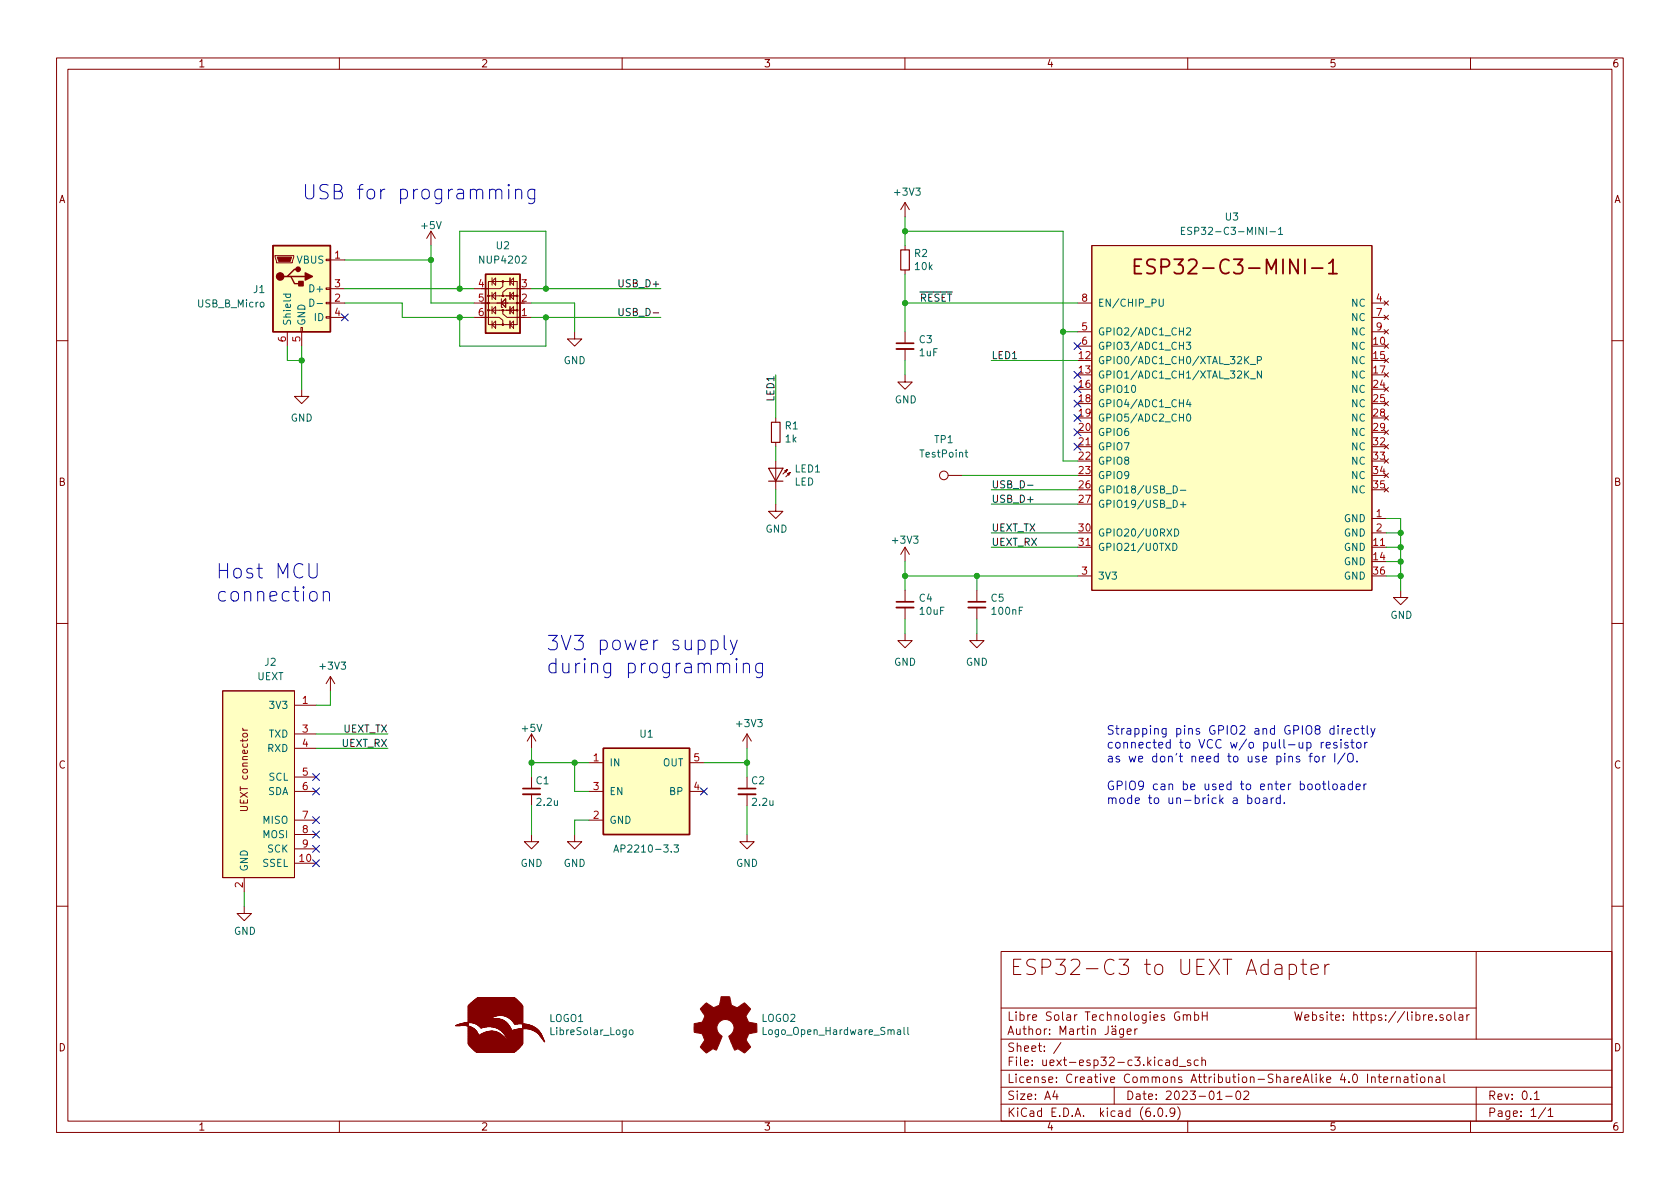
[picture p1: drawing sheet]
<svg xmlns="http://www.w3.org/2000/svg" width="297mm" height="210mm" viewBox="0 0 297 210" stroke-linecap="round" stroke-linejoin="round" font-family="sans-serif">
<g fill="none" stroke="#840000" stroke-width=".18">
<path d="M10 10.2h277v190.1h-277zM12 12.2h273v186.1h-273zM60 10.2v2M110 10.2v2M160 10.2v2M210 10.2v2M260 10.2v2M160 35.8v2.5M160 35.8l-.7 1.3M160 35.8l.8 1.3M48.6 45.2h3.3v.3l-.2 1h-2.8zM50.8 58.7v2.5"/>
<path d="M53.2 57.9h.3v.8h-.3zM53.3 58.7v2.5M57.7 56h.7v.3h-.7zM57.7 53.5h.7v.2h-.7zM57.7 50.9h.7v.3h-.7zM57.7 45.8h.7v.3h-.7zM58.4 46h2.6M58.4 53.6h2.6M58.4 51h2.6M58.4 56.1h2.6M76.2 40.9l-.8 1.3M76.2 40.9v2.5"/>
<path d="M76.2 40.9l.8 1.3M83.8 53.6h10.2M83.8 51h2.6M83.8 56.1h2.6M85.1 56.1h3.2l.6 .5v.9M86.4 49.8h5v7.6h-5zM86.4 54.9h5M86.4 52.3h5M87 57.4l.6-.6v1.2zM87 49.8l.6-.7v1.3zM87 49.1v1.3M87 51.7v1.3"/>
<path d="M87 54.2v1.3M87 56.8v1.2M87.6 54.2v1.3l-.6-.6zM87.6 51.7v1.3l-.6-.7zM88.6 52.8v1.6h.3M88.6 53.6l.8-.8v1.6zM88.9 54.9v.6l.8 .6h3M88.9 49.8v.9l-.5 .3h-3.3M90.2 57.4l.6-.6v1.2zM90.2 54.9l.6-.7v1.3zM90.2 49.8l.6-.7v1.3zM90.2 49.1v1.3"/>
<path d="M90.2 51.7v1.3M90.2 54.2v1.3M90.2 56.8v1.2M90.8 51.7v1.3l-.6-.7zM91.4 51h2.6M91.4 56.1h2.6M92.7 51h-3l-.8 .7v.7M101.6 58.7v1.2h-1.3l1.3 1.3 1.3-1.3h-1.3M160 43.4v.8M160 47.7v.8M160 58.7v1.9M190.5 53.6h2.5"/>
<path d="M190.5 58.7h2.5M193 43.4h49.6v61h-49.6zM242.6 53.6h2.5M242.6 56.1h2.5M242.6 58.7h2.5M244.7 53.2l.8 .8M244.7 55.7l.8 .8M244.7 58.3l.8 .7M245.5 53.2l-.8 .8M245.5 55.7l-.8 .8M245.5 58.3l-.8 .7M10 60.2h2"/>
<path d="M53.3 68.8v1.3h-1.2l1.2 1.3 1.3-1.3h-1.3M137.2 73.9v.8M137.2 78.2v.8M160 66.3v1.3h1.3l-1.3 1.2-1.3-1.2h1.3M160 61.7v2M190.5 79h2.5M190.5 61.2h2.5M244.7 60.8l.8 .8M244.7 63.4l.8 .7M244.7 65.9l.8 .8M244.7 68.4l.8 .8M244.7 71l.8 .7"/>
<path d="M244.7 73.5l.8 .8M244.7 76.1l.8 .7M244.7 78.6l.8 .8M245.5 60.8l-.8 .8M245.5 63.4l-.8 .7M245.5 65.9l-.8 .8M245.5 68.4l-.8 .8M245.5 71l-.8 .7M245.5 73.5l-.8 .8M245.5 76.1l-.8 .7M245.5 78.6l-.8 .8M285 60.2h2"/>
<path d="M137.2 89.1v1.3h1.2l-1.2 1.3-1.3-1.3h1.3M137.2 81.5v5.1M138.9 83.6l.3-.5-.5 .2 .5-.2-.8 .7M139.4 84.1l.3-.5-.5 .2 .5-.2-.8 .7M160 96.8v2.5M160 96.8l-.7 1.2M160 96.8l.8 1.2M167.6 84.1h2.6M190.5 96.8h2.5M242.6 91.7h2.5M242.6 96.8h2.5M242.6 94.2h2.5"/>
<path d="M244.7 81.1l.8 .8M244.7 83.7l.8 .7M244.7 86.2l.8 .8M245.5 81.1l-.8 .8M245.5 83.7l-.8 .7M245.5 86.2l-.8 .8M10 110.2h2M58.4 119.6l-.7 1.3M58.4 119.6v2.6M58.4 119.6l.8 1.3M160 112v1.3h1.3l-1.3 1.2-1.3-1.2h1.3M160 104.4v1.9"/>
<path d="M160 107.4v2.1M172.7 112v1.3h1.3l-1.3 1.2-1.3-1.2h1.3M172.7 104.4v1.9M172.7 107.4v2.1M190.5 101.8h2.5M247.6 104.4v1.3h1.3l-1.3 1.2-1.2-1.2h1.2M285 110.2h2M39.4 122.2h12.7v33h-12.7zM42.9 128.8l.2 .3M42.9 129.1h.9M52.1 132.3h3.8M52.1 124.7h3.8"/>
<path d="M52.1 129.8h3.8M52.1 137.4h3.8M52.1 139.9h3.8M94 129.8l-.8 1.3M94 129.8v2.5M94 137.4v1.9M94 129.8l.7 1.3M104.1 139.9h2.6M104.1 134.9h2.6M121.9 139.9h2.6M121.9 134.9h2.6M132.1 129.8l-.8 1.3"/>
<path d="M132.1 129.8v2.5M132.1 137.4v1.9M132.1 129.8l.7 1.3M43.2 155.2v2.5M52.1 152.6h3.8M52.1 145h3.8M52.1 147.6h3.8M52.1 150.1h3.8M94 147.6v1.2h1.2l-1.2 1.3-1.3-1.3h1.3M94 140.5v2M101.6 147.6v1.2h1.3l-1.3 1.3-1.3-1.3h1.3M104.1 145h2.6"/>
<path d="M132.1 147.6v1.2h1.2l-1.2 1.3-1.3-1.3h1.3M132.1 140.5v2M10 160.2h2M43.2 160.3v1.2h1.2l-1.2 1.3-1.3-1.3h1.3M177 168.3h108v30h-108zM177 178.3h84M208.5 179a.74 .74 0 0 0-.9 .5 .74 .74 0 0 0 .5 .9l.5-.1v-.5h-.3M209.2 179.6l.2-.2 .4 .1 .1 .9M209.2 179.4v1M209.9 179.6l.2-.2 .3 .1 .1 .9M211.2 179.5l.4-.1 .3 .3v.4l-.1 .3h-.6M211.2 178.9v1.5"/>
<path d="M212.6 178.9v1.5M212.6 179.6h.8M213.4 178.9v1.5M227.9 170.7l.8-.2 .4 .3 .1 .2v.8l-.2 .4-.3 .1-.8-.1M227.9 170.5v2.7M228.9 178.9l.4 1.5 .3-1 .3 1 .3-1.5M230 170.5h1M230.4 169.6v2.3l.1 .3 .5 .1M230.7 179.9l.7-.1v-.3l-.5-.1-.2 .2 .1 .8h.6M231.8 171.4l1.3-.2-.1-.5-.8-.2-.3 .2-.1 .2v1l.1 .3 .3 .1 .8-.1M232.1 179.5l.4-.1 .3 .3v.4l-.2 .3h-.5M232.1 178.9v1.5"/>
<path d="M234.2 170.5v1.8M235 170.5a.69 .69 0 0 0-.8 .5M258 179.5h.6v.9M258.6 179.8l-.5 .1a.29 .29 0 0 0-.2 .2 .29 .29 0 0 0 .2 .3h.5M259.4 179.4v1M259.8 179.4l-.3 .1-.1 .2M261 168.3v15.5M285 160.2h2M60 198.3v2M110 198.3v2M160 198.3v2M177 195.3h108"/>
<path d="M177 192.3h108M177 189.3h108M177 183.8h108M178.2 182.9l.5-1.5 .5 1.5M178.4 182.5h.7M179.7 181.9l.1 1h.3l.3-.1M180.4 181.9v1M180.9 181.9h.5M181.1 181.4v1.3l.3 .2M181.9 182.1l.2-.2 .4 .1 .1 .9M181.9 181.4v1.5M183.3 182.1l.2-.2 .4 .2 .1 .5-.1 .3h-.4l-.2-.1z"/>
<path d="M184.6 181.9v1M185.1 181.9l-.3 .1-.2 .2M185.6 182.8v.1M185.6 182v.1M186.5 192.9l-.4 1h1M186.9 193.4v1M187.4 182.9v-1.5l.5 1.1 .5-1.1v1.5M187.6 184.4l-1.3 1.9M189.1 182h.6l.1 .9M189.8 182.3l-.5 .1a.29 .29 0 0 0-.2 .2 .29 .29 0 0 0 .2 .3h.5M190.5 181.9v1M190.9 181.9l-.3 .1-.1 .2"/>
<path d="M191.2 181.9h.6M191.4 181.4v1.3l.4 .2M192.3 181.9v1M193 182.1l.2-.2 .4 .1v.9M193 181.9v1M195.9 181.4v1.1a.48 .48 0 0 1-.5 .4M196.6 182h.6l.1 .9M197 192.3v3M197.3 182.3l-.5 .1a.29 .29 0 0 0-.2 .2 .29 .29 0 0 0 .2 .3h.5M198.6 181.9v1.2l-.2 .3h-.4M198.6 182l-.4-.1-.3 .3v.4l.2 .3h.5M199.3 182.4l.7-.1-.1-.3-.4-.1-.2 .2 .1 .8h.5"/>
<path d="M200.6 181.9v1M201.1 181.9l-.3 .1-.2 .2M204.1 197.3v.1M204.9 196l.2-.1a.81 .81 0 0 1 .6 .7 .81 .81 0 0 1-.3 .8h-.2a.81 .81 0 0 1-.6-.6 .81 .81 0 0 1 .3-.8zM206.1 187.5h.6l.1 .9M206.2 197.3v.1M206.8 187.8l-.5 .1a.29 .29 0 0 0-.2 .2 .29 .29 0 0 0 .2 .3h.5M207.7 196.6l-.3 .3-.4-.1-.1-.2 .1-.6 .4-.1 .2 .2a.99 .99 0 0 1-.3 1.3h-.3M208.1 187.5l-.4-.1-.3 .3v.4l.2 .3h.5M208.1 186.9v1.5M208.2 195.7a1.72 1.72 0 0 1 0 2.3M208.5 188.6h1.1"/>
<path d="M210 198.3v2M210.5 187.5l-.4-.1-.2 .2 .1 .3 .5 .1v.4h-.6M211.9 187.5l-.5-.1-.3 .3v.4l.2 .3h.6M212.5 187.6l.2-.2 .4 .1v.9M212.5 186.9v1.5M215.2 194.4h.9M216.7 193.9h1.2M218.7 193l.2-.1a.81 .81 0 0 1 .5 .7 .81 .81 0 0 1-.3 .8h-.1a.81 .81 0 0 1-.6-.6 .81 .81 0 0 1 .3-.8zM219.9 193.1l.6-.2 .2 .2 .1 .3-.9 1h.9M241.8 189.9v1.5M242.5 190.6l.2-.2 .4 .1v.9M242.5 190.4v1"/>
<path d="M243.6 190.4h.6M243.9 189.9v1.3l.3 .2M244.6 190.9l.8-.1-.1-.3-.4-.1-.3 .2 .1 .8h.6M246 190.4v1M246.4 190.4l-.3 .1-.1 .2M246.9 190.6l.2-.2 .4 .1 .1 .9M246.9 190.4v1M248.3 190.5h.6v.9M248.9 190.8l-.5 .1a.29 .29 0 0 0-.2 .2 .29 .29 0 0 0 .2 .3h.5M249.4 190.4h.6M249.6 189.9v1.3l.4 .2M250.5 189.9v.2"/>
<path d="M250.5 190.4v1M251.3 190.5l.3-.1 .3 .3v.4l-.3 .3h-.3l-.2-.3v-.4zM252.6 190.6l.2-.2 .3 .1 .1 .9M252.6 190.4v1M253.9 190.5h.6l.1 .9M254.6 190.8l-.5 .1a.29 .29 0 0 0-.2 .2 .29 .29 0 0 0 .2 .3h.5M255.3 189.9v1.3l.2 .2M260 198.3v2M261 192.3v6M271.3 193.4l.4-.5v1.5M271.3 194.4h.9M273.3 195.9l-1.3 1.9"/>
<path d="M273.7 196.4l.4-.5v1.5M273.7 197.4h.9"/>
<circle cx="86.4" cy="53.6" r=".13"/>
<circle cx="86.4" cy="54.9" r=".13"/>
<circle cx="86.4" cy="52.3" r=".13"/>
<circle cx="88.9" cy="54.9" r=".13"/>
<circle cx="88.9" cy="52.3" r=".13"/>
<circle cx="88.9" cy="49.8" r=".13"/>
<circle cx="88.9" cy="57.4" r=".13"/>
<circle cx="91.4" cy="54.9" r=".13"/>
<circle cx="91.4" cy="52.3" r=".13"/>
<circle cx="91.4" cy="53.6" r=".13"/>
<circle cx="166.9" cy="84.1" r=".76"/>
</g>
<g fill="#ffffc2" stroke="#ffffc2" stroke-width=".18">
<path d="M48.3 43.4h10.1v15.3h-10.1z"/>
<path d="M193 43.4h49.6v61h-49.6z"/>
<path d="M39.4 122.2h12.7v33h-12.7z"/>
<path d="M106.7 132.3h15.2v15.3h-15.2z"/>
<path d="M85.9 48.5h6v10.4h-6z"/>
</g>
<path d="M48.3 43.4h10.1v15.3h-10.1zM50.8 48.9h.6l.7 1.3h1.2M51.4 48.9h2.6M52.7 47.6h-.6l-1.3 1.3h-.6M85.9 48.5h6v10.4h-6zM106.7 132.3h15.2v15.3h-15.2z" fill="none" stroke="#840000" stroke-width=".25"/>
<g fill="#840000" stroke="#840000" stroke-width=".25">
<path d="M54 48.3l1.2 .6-1.2 .6z"/>
<path d="M52.8 49.8h.8v.7h-.8z"/>
<circle cx="49.5" cy="48.9" r=".63"/>
<circle cx="52.7" cy="47.6" r=".38"/>
</g>
<g fill="#840000" stroke="#840000" stroke-width=".18">
<path d="M49 45.5h2.6l-.3 .7h-2z"/>
<path d="M124.3 177.8l.6-.5 .9 .6a.62 .62 0 0 0 1 0l.2-.1a1.62 1.62 0 0 0 .5-1.3l.1-.3 1.4 .1 .2 .7a.74 .74 0 0 0 .6 1l.6 .2 1.2-.9 1.1 1.1-.4 .7a.75 .75 0 0 0-.2 1.2l.2 .4 1.5 .3v1.5l-1.4 .3-.1 .1a1.23 1.23 0 0 0-.2 1.2l.6 1-.1 .2-1 .9-.8-.5a.54 .54 0 0 0-.9 0l-1-2.4a2.33 2.33 0 0 0 .8-1.9 1.54 1.54 0 0 0-2.5-.7 1.54 1.54 0 0 0 .5 2.6l-1.1 2.4a.69 .69 0 0 0-1.1 .1l-.6 .4-1.1-1.1 .8-1.2-.2-.5a.71 .71 0 0 0-.9-.7l-.8-.2v-1.5l.5-.1a1.11 1.11 0 0 0 1.2-.7 .72 .72 0 0 0-.2-1.2l-.4-.6z"/>
<path d="M80.5 181.4h.9z"/>
<path d="M80.6 181.3l2.2 .1z"/>
<path d="M80.7 181.3h2.1z"/>
<path d="M80.8 181.2l2 .1z"/>
<path d="M80.9 181.2h1.9z"/>
<path d="M81 181.1l1.8 .1z"/>
<path d="M81.2 181.1h1.6z"/>
<path d="M81.3 181.1h1.5z"/>
<path d="M81.4 181l1.4 .1z"/>
<path d="M81.5 181h1.3z"/>
<path d="M81.7 180.9l1.1 .1z"/>
<path d="M81.9 180.9h.9z"/>
<path d="M82.1 180.9h.7z"/>
<path d="M82.2 180.8l.6 .1z"/>
<path d="M82.4 181.4h.4z"/>
<path d="M82.5 180.8h7z"/>
<path d="M82.6 181.4h.2z"/>
<path d="M82.8 181.4v.1z"/>
<path d="M82.8 184.6h9.6z"/>
<path d="M82.8 184.5l9.6 .1z"/>
<path d="M82.8 184.5h9.6z"/>
<path d="M82.8 184.4l9.6 .1z"/>
<path d="M82.8 184.4h9.6z"/>
<path d="M82.8 184.3l9.6 .1z"/>
<path d="M82.8 184.3h9.6z"/>
<path d="M82.8 184.2l9.6 .1z"/>
<path d="M82.8 184.2h7.2z"/>
<path d="M82.8 184.1l7.1 .1z"/>
<path d="M82.8 184.1h7.1z"/>
<path d="M82.8 184l7 .1z"/>
<path d="M82.8 184h7z"/>
<path d="M82.8 184h6.9z"/>
<path d="M82.8 183.9l6.9 .1z"/>
<path d="M82.8 183.9h6.9z"/>
<path d="M82.8 183.8l6.8 .1z"/>
<path d="M82.8 183.8h6.8z"/>
<path d="M82.8 183.8h6.7z"/>
<path d="M82.8 183.7l6.7 .1z"/>
<path d="M82.8 183.7h6.7z"/>
<path d="M82.8 183.6l6.6 .1z"/>
<path d="M82.8 183.6h6.6z"/>
<path d="M82.8 183.5l6.5 .1z"/>
<path d="M82.8 183.5h6.5z"/>
<path d="M82.8 183.4l6.4 .1z"/>
<path d="M82.8 183.4h6.4z"/>
<path d="M82.8 183.3l6.3 .1z"/>
<path d="M82.8 183.3h6.3z"/>
<path d="M82.8 183.2l6.2 .1z"/>
<path d="M82.8 183.2h6.2z"/>
<path d="M82.8 183.2h6.1z"/>
<path d="M82.8 183.1l6.1 .1z"/>
<path d="M82.8 183.1h1.9z"/>
<path d="M82.8 183l1.8 .1z"/>
<path d="M82.8 183h1.8z"/>
<path d="M82.8 182.9l1.8 .1z"/>
<path d="M82.8 182.9h1.8z"/>
<path d="M82.8 182.8l1.8 .1z"/>
<path d="M82.8 182.8h1.7z"/>
<path d="M82.8 182.7l1.7 .1z"/>
<path d="M82.8 182.7h1.7z"/>
<path d="M82.8 182.6l1.6 .1z"/>
<path d="M82.8 182.6h1.6z"/>
<path d="M82.8 182.5l1.6 .1z"/>
<path d="M82.8 182.5h1.6z"/>
<path d="M82.8 182.4l1.5 .1z"/>
<path d="M82.8 182.4h1.5z"/>
<path d="M82.8 182.3l1.4 .1z"/>
<path d="M82.8 182.3h1.4z"/>
<path d="M82.8 182.2l1.4 .1z"/>
<path d="M82.8 182.2h1.4z"/>
<path d="M82.8 182.2h1.3z"/>
<path d="M82.8 182.1l1.3 .1z"/>
<path d="M82.8 182.1h1.2z"/>
<path d="M82.8 182l1.2 .1z"/>
<path d="M82.8 182h1.1z"/>
<path d="M82.8 181.9l1.1 .1z"/>
<path d="M82.8 181.9h1z"/>
<path d="M82.8 181.8l.9 .1z"/>
<path d="M82.8 181.8h.9z"/>
<path d="M82.8 181.8h.8z"/>
<path d="M82.8 181.7l.7 .1z"/>
<path d="M82.8 181.7h.7z"/>
<path d="M82.8 181.6l.6 .1z"/>
<path d="M82.8 181.6h.5z"/>
<path d="M82.8 181.6h.4z"/>
<path d="M82.8 181.5l.3 .1z"/>
<path d="M82.8 181.5h.2z"/>
<path d="M82.8 180.8h6.7z"/>
<path d="M82.8 180.7l6.7 .1z"/>
<path d="M82.8 180.7h6.6z"/>
<path d="M82.8 180.6l6.6 .1z"/>
<path d="M82.8 180.6h6.5z"/>
<path d="M82.8 180.5l6.4 .1z"/>
<path d="M82.8 180.5h6.4z"/>
<path d="M82.8 180.4l6.3 .1z"/>
<path d="M82.8 180.4h6.2z"/>
<path d="M82.8 180.4h6.1z"/>
<path d="M82.8 180.3l6 .1z"/>
<path d="M82.8 180.3h5.9z"/>
<path d="M82.8 180.2l5.8 .1z"/>
<path d="M82.8 180.2h5.7z"/>
<path d="M82.8 180.2h5.5z"/>
<path d="M82.8 180.1l5.3 .1z"/>
<path d="M82.8 180.1h4z"/>
<path d="M82.8 180l4 .1z"/>
<path d="M82.8 180h4.1z"/>
<path d="M82.8 179.9l4.2 .1z"/>
<path d="M82.8 179.9h4.3z"/>
<path d="M82.8 179.8l4.4 .1z"/>
<path d="M82.8 179.8h4.5z"/>
<path d="M82.8 179.8h4.6z"/>
<path d="M82.8 179.7l4.7 .1z"/>
<path d="M82.8 179.7h4.8z"/>
<path d="M82.8 179.6l5 .1z"/>
<path d="M82.8 179.6h5.1z"/>
<path d="M82.8 179.5l5.4 .1z"/>
<path d="M82.8 179.5h9.6z"/>
<path d="M82.8 179.4l9.6 .1z"/>
<path d="M82.8 179.4h9.6z"/>
<path d="M82.8 179.3l9.6 .1z"/>
<path d="M82.8 179.3h9.6z"/>
<path d="M82.8 179.2l9.6 .1z"/>
<path d="M82.8 179.2h9.6z"/>
<path d="M82.8 179.1l9.6 .1z"/>
<path d="M82.8 179.1h9.6z"/>
<path d="M82.8 179l9.6 .1z"/>
<path d="M82.8 179h9.6z"/>
<path d="M82.8 178.9l9.6 .1z"/>
<path d="M82.8 178.9h9.6z"/>
<path d="M82.8 178.8l9.6 .1z"/>
<path d="M82.8 178.8h9.6z"/>
<path d="M82.8 178.7l9.6 .1z"/>
<path d="M82.8 178.7h9.6z"/>
<path d="M82.8 178.6l9.6 .1z"/>
<path d="M82.8 178.6h9.6z"/>
<path d="M82.8 178.5l9.6 .1z"/>
<path d="M82.8 178.5h9.6z"/>
<path d="M82.8 178.4l9.6 .1z"/>
<path d="M82.8 178.4h9.6z"/>
<path d="M82.8 178.3l9.6 .1z"/>
<path d="M82.8 178.3h9.6z"/>
<path d="M82.8 178.2l9.6 .1z"/>
<path d="M82.8 178.2h9.6z"/>
<path d="M82.8 178.1l9.6 .1z"/>
<path d="M82.8 178.1h9.6z"/>
<path d="M82.8 178l9.6 .1z"/>
<path d="M82.8 178h9.6z"/>
<path d="M82.8 177.9l9.6 .1z"/>
<path d="M82.8 177.9h9.6z"/>
<path d="M82.8 177.8l9.6 .1z"/>
<path d="M82.8 184.7h9.6z"/>
<path d="M82.8 184.6l9.6 .1z"/>
<path d="M82.8 177.8h9.6z"/>
<path d="M82.9 184.7l9.4 .1z"/>
<path d="M82.9 177.7l9.5 .1z"/>
<path d="M82.9 184.8h9.4z"/>
<path d="M82.9 177.7h9.4z"/>
<path d="M83 184.8l9.2 .1z"/>
<path d="M83 184.8h9.3z"/>
<path d="M83 177.7h9.3z"/>
<path d="M83 184.9h9.2z"/>
<path d="M83 177.6l9.2 .1z"/>
<path d="M83 184.9l9.2 .1z"/>
<path d="M83 177.6h9.2z"/>
<path d="M83.1 185h9z"/>
<path d="M83.1 177.6h9.1z"/>
<path d="M83.1 177.5l9.1 .1z"/>
<path d="M83.1 185l8.9 .1z"/>
<path d="M83.1 177.5h9z"/>
<path d="M83.2 185.1h8.8z"/>
<path d="M83.2 177.4l8.9 .1z"/>
<path d="M83.2 185.1l8.8 .1z"/>
<path d="M83.2 177.4h8.8z"/>
<path d="M83.3 185.2h8.6z"/>
<path d="M83.3 177.4h8.7z"/>
<path d="M83.3 177.3l8.6 .1z"/>
<path d="M83.3 185.2l8.6 .1z"/>
<path d="M83.4 185.3h8.4z"/>
<path d="M83.4 177.3h8.5z"/>
<path d="M83.4 185.3l8.4 .1z"/>
<path d="M83.4 180.8l6.2 .1z"/>
<path d="M83.4 177.2l8.5 .1z"/>
<path d="M83.5 185.4h8.2z"/>
<path d="M83.5 177.2h8.3z"/>
<path d="M83.5 185.4l8.2 .1z"/>
<path d="M83.5 177.1l8.2 .1z"/>
<path d="M83.6 185.5h8z"/>
<path d="M83.6 177.1h8.1z"/>
<path d="M83.6 185.5l8 .1z"/>
<path d="M83.6 180.9h6z"/>
<path d="M83.6 177l8.1 .1z"/>
<path d="M83.7 185.6h7.8z"/>
<path d="M83.7 177h7.9z"/>
<path d="M83.7 185.6l7.7 .1z"/>
<path d="M83.8 185.7h7.6z"/>
<path d="M83.8 180.9h5.9z"/>
<path d="M83.8 176.9l7.7 .1z"/>
<path d="M83.8 185.7h7.5z"/>
<path d="M83.8 176.9h7.7z"/>
<path d="M83.9 185.7l7.4 .1z"/>
<path d="M83.9 185.8h7.4z"/>
<path d="M83.9 180.9l5.8 .1z"/>
<path d="M83.9 176.8l7.6 .1z"/>
<path d="M83.9 176.8h7.5z"/>
<path d="M84 185.8l7.2 .1z"/>
<path d="M84 181h5.7z"/>
<path d="M84 176.8h7.4z"/>
<path d="M84 185.9h7.2z"/>
<path d="M84 176.7l7.3 .1z"/>
<path d="M84.1 185.9h7z"/>
<path d="M84.1 185.9l7 .1z"/>
<path d="M84.1 181l5.7 .1z"/>
<path d="M84.1 176.7h7.2z"/>
<path d="M84.2 176.6l7.1 .1z"/>
<path d="M84.2 186h6.8z"/>
<path d="M84.2 181.1h5.6z"/>
<path d="M84.2 176.6h7z"/>
<path d="M84.2 186l6.8 .1z"/>
<path d="M84.3 181.1h5.6z"/>
<path d="M84.3 176.5l6.8 .1z"/>
<path d="M84.3 176.5h6.8z"/>
<path d="M84.4 181.1l5.5 .1z"/>
<path d="M84.4 176.5h6.7z"/>
<path d="M84.4 181.2h5.5z"/>
<path d="M84.4 176.4l6.6 .1z"/>
<path d="M84.5 181.2l5.4 .1z"/>
<path d="M84.5 181.3h5.4z"/>
<path d="M84.6 181.3l5.4 .1z"/>
<path d="M84.6 181.4h5.4z"/>
<path d="M84.7 181.4h5.4z"/>
<path d="M84.7 183.1h4.1z"/>
<path d="M84.7 181.4l5.4 .1z"/>
<path d="M84.7 181.5h5.4z"/>
<path d="M84.8 183l4 .1z"/>
<path d="M84.8 181.5l5.3 .1z"/>
<path d="M84.9 183h3.8z"/>
<path d="M84.9 181.6h1.2z"/>
<path d="M84.9 181.6l.7 .1z"/>
<path d="M84.9 181.6h.9z"/>
<path d="M84.9 181.7h.5z"/>
<path d="M85 182.9l3.6 .1z"/>
<path d="M85 181.7l.3 .1z"/>
<path d="M85 182.9h3.6z"/>
<path d="M85 181.8h.1z"/>
<path d="M85.1 182.8l3.4 .1z"/>
<path d="M85.2 182.8h3.3z"/>
<path d="M85.3 182.7l3.1 .1z"/>
<path d="M85.3 182.7h3z"/>
<path d="M85.4 182.7h2.9z"/>
<path d="M85.5 182.6l2.7 .1z"/>
<path d="M85.6 182.6h2.5z"/>
<path d="M85.7 182.5l2.3 .1z"/>
<path d="M85.8 182.5h2.1z"/>
<path d="M86 182.5h1.9z"/>
<path d="M86.1 182.4l1.7 .1z"/>
<path d="M86.3 182.4h1.3z"/>
<path d="M86.4 182.4h1z"/>
<path d="M86.7 182.3l.4 .1z"/>
<path d="M86.9 181.6h3.2z"/>
<path d="M87.2 181.6h3z"/>
<path d="M87.4 181.6l2.8 .1z"/>
<path d="M87.5 181.7h2.7z"/>
<path d="M87.6 181.7l2.7 .1z"/>
<path d="M87.8 181.8h2.5z"/>
<path d="M87.9 181.8h2.4z"/>
<path d="M87.9 181.8l2.4 .1z"/>
<path d="M88 181.9h2.3z"/>
<path d="M88.1 181.9l2.2 .1z"/>
<path d="M88.2 182h2.2z"/>
<path d="M88.3 182l2.1 .1z"/>
<path d="M88.3 182.1h2.2z"/>
<path d="M88.4 182.1l2.1 .1z"/>
<path d="M88.5 182.2h2z"/>
<path d="M88.6 182.2l3.8 .1z"/>
<path d="M88.6 182.3h3.8z"/>
<path d="M88.7 182.3l3.7 .1z"/>
<path d="M88.7 182.4h3.7z"/>
<path d="M88.7 179.5l3.7 .1z"/>
<path d="M88.8 182.4l3.6 .1z"/>
<path d="M88.8 182.5h3.6z"/>
<path d="M88.9 182.5h3.5z"/>
<path d="M89 182.6h3.4z"/>
<path d="M89 182.5l3.4 .1z"/>
<path d="M89 182.6l3.4 .1z"/>
<path d="M89 182.7h3.4z"/>
<path d="M89 179.6h3.4z"/>
<path d="M89.1 182.7h3.3z"/>
<path d="M89.1 182.7l3.3 .1z"/>
<path d="M89.2 182.8l3.2 .1z"/>
<path d="M89.2 182.8h3.2z"/>
<path d="M89.2 182.9h3.2z"/>
<path d="M89.2 179.6l3.2 .1z"/>
<path d="M89.2 182.9l3.2 .1z"/>
<path d="M89.3 183h3.1z"/>
<path d="M89.3 183l3.1 .1z"/>
<path d="M89.3 179.7h3.1z"/>
<path d="M89.4 183.1l3 .1z"/>
<path d="M89.4 183.1h3z"/>
<path d="M89.4 183.2h3z"/>
<path d="M89.4 183.2l3 .1z"/>
<path d="M89.4 179.7l3 .1z"/>
<path d="M89.5 183.3l2.9 .1z"/>
<path d="M89.5 183.3h2.9z"/>
<path d="M89.5 183.4h2.9z"/>
<path d="M89.5 179.8h2.9z"/>
<path d="M89.5 183.4l2.9 .1z"/>
<path d="M89.6 183.5h2.8z"/>
<path d="M89.6 183.6h2.8z"/>
<path d="M89.6 183.5l2.8 .1z"/>
<path d="M89.6 179.8h2.8z"/>
<path d="M89.7 183.6l2.7 .1z"/>
<path d="M89.7 183.6h2.7z"/>
<path d="M89.7 179.8l2.7 .1z"/>
<path d="M89.7 183.7l2.7 .1z"/>
<path d="M89.7 183.7h2.7z"/>
<path d="M89.7 183.8h2.7z"/>
<path d="M89.7 179.9h2.7z"/>
<path d="M89.8 183.8l2.6 .1z"/>
<path d="M89.8 183.8h2.6z"/>
<path d="M89.8 183.9h2.6z"/>
<path d="M89.8 179.9l2.6 .1z"/>
<path d="M89.9 184h2.5z"/>
<path d="M89.9 183.9l2.5 .1z"/>
<path d="M89.9 184l2.5 .1z"/>
<path d="M89.9 180h2.5z"/>
<path d="M89.9 184.1h2.5z"/>
<path d="M90 184.1l2.4 .1z"/>
<path d="M90 184.1h2.4z"/>
<path d="M90 180h2.4z"/>
<path d="M90 184.2h2.4z"/>
<path d="M90 180l2.4 .1z"/>
<path d="M90.1 180.1h2.3z"/>
<path d="M90.1 180.1l2.3 .1z"/>
<path d="M90.2 180.2h2.2z"/>
<path d="M90.3 180.2l2.1 .1z"/>
<path d="M90.3 180.3h2.1z"/>
<path d="M90.4 180.3l2 .1z"/>
<path d="M90.4 180.4h2z"/>
<path d="M90.5 180.4h1.9z"/>
<path d="M90.5 180.4l1.9 .1z"/>
<path d="M90.6 180.5h1.8z"/>
<path d="M90.6 180.5l1.8 .1z"/>
<path d="M90.6 182.2h1.8z"/>
<path d="M90.6 180.6h1.8z"/>
<path d="M90.7 180.6l1.7 .1z"/>
<path d="M90.7 180.7h1.7z"/>
<path d="M90.8 182.2h1.6z"/>
<path d="M90.8 180.7l1.6 .1z"/>
<path d="M90.8 180.8h1.6z"/>
<path d="M90.8 180.8l1.6 .1z"/>
<path d="M90.9 182.1l1.5 .1z"/>
<path d="M90.9 180.9h1.5z"/>
<path d="M90.9 180.9l1.5 .1z"/>
<path d="M91 181h1.4z"/>
<path d="M91 181.1h.1z"/>
<path d="M91 181l.6 .1z"/>
<path d="M91 182.1h1.4z"/>
<path d="M91.2 182l1.2 .1z"/>
<path d="M91.4 182h1z"/>
<path d="M91.6 182h.8z"/>
<path d="M91.8 181.9l.6 .1z"/>
<path d="M92.3 181l.2 .1z"/>
<path d="M92.3 181.9h2.6z"/>
<path d="M92.4 181.8l2.4 .1z"/>
<path d="M92.4 181.8h2.4z"/>
<path d="M92.4 181.8h2.3z"/>
<path d="M92.4 181.7l2.3 .1z"/>
<path d="M92.4 181.7h2.2z"/>
<path d="M92.4 181.6l2.1 .1z"/>
<path d="M92.4 181.6h2.1z"/>
<path d="M92.4 181.6h2z"/>
<path d="M92.4 181.5l1.9 .1z"/>
<path d="M92.4 181.5h1.8z"/>
<path d="M92.4 181.4l1.8 .1z"/>
<path d="M92.4 181.4h1.7z"/>
<path d="M92.4 181.4h1.6z"/>
<path d="M92.4 181.3l1.5 .1z"/>
<path d="M92.4 181.3h1.4z"/>
<path d="M92.4 181.2l1.2 .1z"/>
<path d="M92.4 181.2h1.1z"/>
<path d="M92.4 181.1l.9 .1z"/>
<path d="M92.4 181.1h.7z"/>
<path d="M92.4 181.1h.5z"/>
<path d="M93.3 181.9l1.6 .1z"/>
<path d="M93.6 182h1.4z"/>
<path d="M93.8 182h1.2z"/>
<path d="M93.9 182l1.2 .1z"/>
<path d="M94 182.1h1.1z"/>
<path d="M94.1 182.1l1 .1z"/>
<path d="M94.2 182.2h1z"/>
<path d="M94.3 182.2h.9z"/>
<path d="M94.3 182.2l1 .1z"/>
<path d="M94.4 182.3h.9z"/>
<path d="M94.5 182.3l.9 .1z"/>
<path d="M94.6 182.4h.8z"/>
<path d="M94.7 182.4h.7z"/>
<path d="M94.7 182.4l.7 .1z"/>
<path d="M94.8 182.5h.7z"/>
<path d="M94.9 182.5l.6 .1z"/>
<path d="M94.9 182.6h.7z"/>
<path d="M95 182.6l.6 .1z"/>
<path d="M95.1 182.7h.5z"/>
<path d="M95.1 182.7l.6 .1z"/>
<path d="M95.2 182.8h.5z"/>
<path d="M95.2 182.8l.5 .1z"/>
<path d="M95.3 182.9h.4z"/>
<path d="M95.3 182.9l.5 .1z"/>
<path d="M95.4 183h.4z"/>
<path d="M95.4 183l.4 .1z"/>
<path d="M95.4 183.1h.4z"/>
<path d="M95.5 183.2h.3z"/>
<path d="M95.5 183.1l.3 .1z"/>
<path d="M95.5 183.2h.4z"/>
<path d="M95.6 183.2l.3 .1z"/>
<path d="M95.6 183.3l.3 .1z"/>
<path d="M95.6 183.3h.3z"/>
<path d="M95.6 183.4h.3z"/>
<path d="M95.7 183.4h.2z"/>
<path d="M95.7 183.4l.3 .1z"/>
<path d="M95.8 183.5l.2 .1z"/>
<path d="M95.8 183.5h.2z"/>
<path d="M95.8 183.6h.2z"/>
<path d="M95.8 183.6l.3 .1z"/>
<path d="M95.9 183.7h.2z"/>
<path d="M95.9 183.7l.2 .1z"/>
<path d="M95.9 183.8h.2z"/>
<path d="M96 183.8l.1 .1z"/>
<path d="M96 183.9h.1z"/>
<path d="M96.1 183.9l.1 .1z"/>
<path d="M96.1 184h.1z"/>
</g>
<g fill="none" stroke="#006464" stroke-width=".18">
<path d="M50.1 52h1.3M50.6 52l-.1 .4 .3 .2 .5-.1v-.5M54.8 52.9a.64 .64 0 0 1 .7 .6 .64 .64 0 0 1-.7 .7zM56.1 53.7h.9M205 52.9v1l.2 .3 .4-.1 .1-.2v-1M208.9 40.8h.4M209.5 40.2h-.6v1.3h.6M209.8 58.1l.5-.1 .2 .3-.8 .9h.8M210.7 40.3l-.5-.1-.2 .1v.4l.6 .2 .1 .3-.2 .3-.5-.1M224.5 41h1M226.1 40.6l.3-.4v1.3M226.1 41.5h.7"/>
<path d="M170.6 80h.5M170.8 79.6v1.1l.3 .1M209.7 60.5h.8l-.4 .5 .4 .1v.6l-.2 .1-.6-.1M209.9 73.3l.2-.1a.68 .68 0 0 1 .4 .6 .68 .68 0 0 1-.4 .7l-.2-.1-.1-.4zM210.1 70.6l-.3 .9h.8M210.4 71.1v.8M221 64.4h1M221 67h1M222.3 63.7h.6l.1-.2v-.3l-.7-.1v1.2M223 65.6v1.3l-.7-1.3v1.3M207.4 96.1a.64 .64 0 0 1 .7 .6 .64 .64 0 0 1-.7 .6zM207.4 85.9a.64 .64 0 0 1 .8 .6 .64 .64 0 0 1-.8 .7z"/>
<path d="M207.7 93.5a.64 .64 0 0 1 .7 .7 .64 .64 0 0 1-.7 .6zM208.7 86.7h1M208.7 89.2h1M209.2 88.8v.9M108.5 150.7l.4-1.3 .5 1.3M108.6 150.3h.7M119.2 149.4h.8l-.5 .5 .4 .1v.6l-.2 .1-.5-.1M111.3 182.2l.2-.1 .4 .1v.5l-.1 .2-.3 .1-.2-.2zM134.9 181.7v1.2h.6M159.8 181.7v1.1l.2 .1M160.5 181.7v1.1l.2 .1"/>
</g>
<path d="M200.6 47.1h.8M201.8 45.8h-1.2v2.6h1.2M204.2 46l-.9-.2a.62 .62 0 0 0-.5 .7 .62 .62 0 0 0 .5 .6 .93 .93 0 0 1 .9 .6 .65 .65 0 0 1-.5 .7l-.9-.1M231.9 47.4h2M234.9 46.6l.8-.8v2.6M234.9 48.4h1.5" fill="none" stroke="#840000" stroke-width=".32"/>
<path d="M159.3 44.2h1.5v3.5h-1.5zM136.4 74.7h1.5v3.5h-1.5zM135.9 82.8h2.5l-1.2 2.3zM135.9 85.1h2.5" fill="none" stroke="#840000" stroke-width=".2"/>
<path d="M158.5 61.7h3M158.5 107.4h3M171.2 107.4h3M92.5 140.5h3M130.6 140.5h3" fill="none" stroke="#840000" stroke-width=".33"/>
<path d="M158.5 60.7h3M158.5 106.4h3M171.2 106.4h3M92.5 139.4h3M130.6 139.4h3" fill="none" stroke="#840000" stroke-width=".3"/>
<path d="M109.4 54.5v1.1l.3 .2h.2l.3-.2v-1.1M181.7 85.8h1" fill="none" stroke="#0f0f0f" stroke-width=".18"/>
<g fill="none" stroke="#0000c2" stroke-width=".18">
<path d="M87.6 33.8l.4-.3 .6 .1 .1 .2v1.4M89.9 32.6l-.1 .1 .1 .2 .2-.2-.2-.1v.3M89.9 33.5v1.7M91.2 33.7a.63 .63 0 0 1 1 .1v1.4M91.2 33.5v1.7M94.5 33.5v2a.69 .69 0 0 1-1 .4M94.5 33.6l-.7-.1-.5 .5v.7l.3 .3 .2 .2 .7-.2M54.6 99.7v2l.5 .5h.5l.5-.5v-2M57.2 104.8a.63 .63 0 0 1 1.1 .2v1.3M57.2 104.6v1.7M125.7 113.3l.8-.1 .5 .5v.7l-.3 .4-.2 .1-.8-.1M128 112.4v2.1l.4 .4"/>
<path d="M129.1 113.2l.6 1.7M130.2 116.4l-.1 .2 .1 .1 .1-.1-.1-.2v.3M130.2 117.3v1.7M130.3 113.2l-.8 2.3-.4 .2M131.4 117.5a.63 .63 0 0 1 1.1 .2v1.3M131.4 117.3v1.7M134.8 117.3v2a.69 .69 0 0 1-1.1 .4M134.8 117.4l-.7-.1-.5 .5v.7l.2 .4 .3 .1 .7-.1M231.4 133.7h.6M232 133.2l-.3 .2v1.3M232.5 133.9l.2-.2 .5 .2v.6l-.1 .2h-.4l-.2-.1zM232.7 138.8l.2-.2 .4 .2 .1 .6-.2 .2h-.3l-.2-.1z"/>
<path d="M233.6 131.3v1M233.8 138.6h.6M233.9 133.7v1M234 131.3h-.2l-.2 .3M234 138.1v1.3l.4 .2M234.3 133.7l-.3 .1-.1 .2M234.5 131.8l.7-.2-.1-.3h-.4l-.2 .2 .1 .7h.5M234.9 138.1v1.3l.2 .2M235.7 138.8l.2-.2 .5 .2v.6l-.1 .2h-.4l-.2-.1zM235.9 128.9l-.5-.1-.3 .3v.4l.2 .3h.6M235.9 128.3v1.5M236 133.2v1.5"/>
<path d="M236.4 131.3h-.4l-.2 .2 .1 .2 .5 .2v.3h-.6M236.6 128.3v.2M236.6 128.8v1M237.1 130.8v.1M237.1 138.7h.6v.9M237.1 131.3v1M237.3 128.8v1M237.7 128.8l-.2 .1-.2 .2M237.7 139l-.5 .1a.3 .3 0 0 0-.2 .3 .3 .3 0 0 0 .2 .2h.5M237.8 133.1l-1.3 2M238.2 129.3l.7-.1-.1-.3-.4-.1-.2 .2 .1 .8h.5M238.3 131.3h-.3l-.3 .2 .1 .2 .5 .2v.3h-.6"/>
<path d="M238.3 133.4a.51 .51 0 0 1 .6-.2 .51 .51 0 0 1 .4 .5v.5a.51 .51 0 0 1-.5 .6 .51 .51 0 0 1-.5-.6zM238.8 131.3h.6M239.1 130.8v1.3l.3 .2M239.1 138.7l-.4-.1-.3 .3v.5l.1 .2h.6M239.1 138.1v1.5M239.8 139.1l.7-.1-.1-.3-.4-.1-.2 .3 .1 .7h.5M239.9 131.4l.2-.1 .5 .1 .1 .6-.2 .2-.4 .1-.2-.2zM239.9 134.6v.1M240.2 128.9l-.4-.1-.3 .3v.4l.1 .3h.6M240.7 128.8h.5M240.9 128.3v1.3l.3 .2M241.2 138.6v1"/>
<path d="M241.3 131.3v1M241.6 138.6l-.3 .1-.1 .2M241.7 128.3v1.3l.3 .2M241.7 131.3h-.3l-.1 .3M242.4 128.8l.4 1M243.1 128.8l-.5 1.4-.2 .1M220.6 141.2l.5-.1 .2 .3v.4l-.1 .2h-.6M220.6 140.6v1.5M222 141.2l.2-.1 .5 .1v.6l-.1 .2-.4 .1-.2-.1zM223.4 141.2h.6v.9M224 141.5h-.5a.3 .3 0 0 0-.2 .3 .3 .3 0 0 0 .2 .3l.5-.1M224.8 141.1v1"/>
<path d="M225.2 141.1l-.3 .1-.1 .2M226.4 141.2l-.5-.1-.3 .3v.4l.2 .2h.6M226.4 140.6v1.5M227.1 142v.1"/>
</g>
<g fill="none" stroke="#009600" stroke-width=".18">
<path d="M160 38.3v5.1M61 53.6h10.1v2.5h12.7M61 51h22.8M61 46h15.2M76.2 43.4v10.2h7.6M81.3 51v-10.1h15.2v10.1M81.3 56.1v5.1h15.2v-5.1M94 56.1h22.8M94 53.6h7.6v5.1M94 51h22.8M160 48.5v10.2M160 40.9h28v40.6h2.5"/>
<path d="M160 53.6h30.5M188 58.7h2.5M50.8 61.2v2.5h2.5M53.3 61.2v7.6M137.2 66.3v7.6M137.2 79v2.5M160 63.7v2.6M175.3 63.7h15.2M137.2 86.6v2.5M160 99.3v5.1M170.2 84.1h20.3M175.3 96.8h15.2"/>
<path d="M175.3 94.2h15.2M175.3 86.6h15.2M175.3 89.1h15.2M245.1 91.7h2.5v12.7M245.1 96.8h2.5M245.1 94.2h2.5M245.1 99.3h2.5M160 109.5v2.5M160 101.8h30.5M172.7 101.8v2.6M172.7 109.5v2.5M245.1 101.8h2.5"/>
<path d="M55.9 132.3h12.7M55.9 129.8h12.7M58.4 122.2v2.5h-2.5M94 132.3v5.1M94 134.9h10.1M101.6 134.9v5h2.5M124.5 134.9h7.6M132.1 132.3v5.1M43.2 157.7v2.6M94 142.5v5.1M104.1 145h-2.5v2.6M132.1 142.5v5.1"/>
</g>
<g fill="none" stroke="#000084" stroke-width=".18">
<path d="M60.4 55.5l1.2 1.2M61.6 55.5l-1.2 1.2M189.9 70.8l1.2 1.2M189.9 75.8l1.2 1.3M189.9 73.3l1.2 1.2M189.9 78.4l1.2 1.2M189.9 68.2l1.2 1.2M189.9 65.7l1.2 1.2M189.9 60.6l1.2 1.2M191.1 70.8l-1.2 1.2M191.1 75.8l-1.2 1.3M191.1 73.3l-1.2 1.2"/>
<path d="M191.1 78.4l-1.2 1.2M191.1 68.2l-1.2 1.2M191.1 65.7l-1.2 1.2M191.1 60.6l-1.2 1.2M55.3 139.3l1.2 1.3M55.3 136.8l1.2 1.2M56.5 139.3l-1.2 1.3M56.5 136.8l-1.2 1.2M123.9 139.3l1.2 1.3M125.1 139.3l-1.2 1.3M55.3 149.5l1.2 1.2M55.3 144.4l1.2 1.2"/>
<path d="M55.3 147l1.2 1.2M55.3 152l1.2 1.3M56.5 149.5l-1.2 1.2M56.5 144.4l-1.2 1.2M56.5 147l-1.2 1.2M56.5 152l-1.2 1.3"/>
</g>
<g fill="#009600" stroke="#009600" stroke-width=".18">
<circle cx="188" cy="58.7" r=".46"/>
<circle cx="160" cy="53.6" r=".46"/>
<circle cx="160" cy="40.9" r=".46"/>
<circle cx="101.6" cy="134.9" r=".46"/>
<circle cx="96.5" cy="56.1" r=".46"/>
<circle cx="94" cy="134.9" r=".46"/>
<circle cx="81.3" cy="51" r=".46"/>
<circle cx="81.3" cy="56.1" r=".46"/>
<circle cx="76.2" cy="46" r=".46"/>
<circle cx="96.5" cy="51" r=".46"/>
<circle cx="53.3" cy="63.7" r=".46"/>
<circle cx="132.1" cy="134.9" r=".46"/>
<circle cx="160" cy="101.8" r=".46"/>
<circle cx="247.6" cy="99.3" r=".46"/>
<circle cx="247.6" cy="94.2" r=".46"/>
<circle cx="247.6" cy="96.8" r=".46"/>
<circle cx="172.7" cy="101.8" r=".46"/>
<circle cx="247.6" cy="101.8" r=".46"/>
</g>
<text font-size="3.8" fill="#840000" x="178.5" y="172.5">ESP32-C3 to UEXT Adapter</text>
<g font-size="3.5" fill="#0000c2">
<text x="53.3" y="35.3">USB for programming</text>
<text x="38.1" y="102.3">Host MCU</text>
<text x="38.1" y="106.4">connection</text>
<text x="96.5" y="115">3V3 power supply</text>
<text x="96.5" y="119.1">during programming</text>
</g>
<text font-size="3.5" fill="#840000" x="204.2" y="48.5">ESP32-C3-MINI-1</text>
<g font-size="2.1" fill="#0000c2">
<text x="195.6" y="129.9">Strapping pins GPIO2 and GPIO8 directly</text>
<text x="195.6" y="132.4">connected to VCC w/o pull-up resistor</text>
<text x="195.6" y="134.8">as we don't need to use pins for I/O.</text>
<text x="195.6" y="139.7">GPIO9 can be used to enter bootloader</text>
<text x="195.6" y="142.2">mode to un-brick a board.</text>
</g>
<g font-size="2.1" fill="#840000">
<text x="178" y="180.5">Libre Solar Technologies GmbH</text>
<text x="233.8" y="180.5">Website: https://libre.solar</text>
<text x="178" y="188.5">File: uext-esp32-c3.kicad_sch</text>
<text x="178" y="186">Sheet: /</text>
<text x="178" y="191.5">License: Creative Commons Attribution-ShareAlike 4.0 International</text>
<text x="178" y="197.5">KiCad E.D.A. kicad (6.0.9)</text>
<text x="178" y="194.5">Size: A4</text>
<text x="199" y="194.5">Date: 2023-01-02</text>
<text x="263" y="194.5">Rev: 0.1</text>
<text x="263" y="197.5">Page: 1/1</text>
</g>
<g font-size="1.8" fill="#840000">
<text x="35" y="11.9">1</text>
<text x="85" y="11.9">2</text>
<text x="135" y="11.9">3</text>
<text x="185" y="11.9">4</text>
<text x="235" y="11.9">5</text>
<text x="285" y="11.9">6</text>
<text x="10.3" y="35.9">A</text>
<text x="285.3" y="35.9">A</text>
<text x="10.3" y="85.9">B</text>
<text x="285.3" y="85.9">B</text>
<text x="10.3" y="135.9">C</text>
<text x="285.3" y="135.9">C</text>
<text x="43.8" y="143" transform="rotate(-90 43.8 143)">UEXT connector</text>
<text x="10.3" y="185.9">D</text>
<text x="285.3" y="185.9">D</text>
<text x="35" y="199.9">1</text>
<text x="85" y="199.9">2</text>
<text x="135" y="199.9">3</text>
<text x="185" y="199.9">4</text>
<text x="235" y="199.9">5</text>
<text x="285" y="199.9">6</text>
</g>
<g font-size="1.8" fill="#006464">
<text x="158.3" y="34.6">+3V3</text>
<text x="74.6" y="40.5">+5V</text>
<text x="210.7" y="41.5">ESP32-C3-MINI-1</text>
<text x="216.7" y="39">U3</text>
<text x="52.5" y="46.6">VBUS</text>
<text x="85.1" y="46.6">NUP4202</text>
<text x="87.8" y="44.1">U2</text>
<text x="161.7" y="45.4">R2</text>
<text x="161.8" y="47.7">10k</text>
<text x="44.8" y="51.8">J1</text>
<text x="55.1" y="51.7">D+</text>
<text x="35" y="54.4">USB_B_Micro</text>
<text x="51.4" y="57.7" transform="rotate(-90 51.4 57.7)">Shield</text>
<text x="54" y="57.7" transform="rotate(-90 54 57.7)">GND</text>
<text x="55.6" y="56.8">ID</text>
<text x="194.1" y="59.3">GPIO2/ADC1_CH2</text>
<text x="194.1" y="54.2">EN/CHIP_PU</text>
<text x="239" y="54.2">NC</text>
<text x="239" y="56.8">NC</text>
<text x="239" y="59.3">NC</text>
<text x="99.6" y="64.4">GND</text>
<text x="162.5" y="60.7">C3</text>
<text x="162.6" y="63">1uF</text>
<text x="194.1" y="64.4">GPIO0/ADC1_CH0/XTAL_32K_P</text>
<text x="194.1" y="61.8">GPIO3/ADC1_CH3</text>
<text x="239" y="61.8">NC</text>
<text x="239" y="64.4">NC</text>
<text x="158.2" y="71.3">GND</text>
<text x="194.1" y="66.9">GPIO1/ADC1_CH1/XTAL_32K_N</text>
<text x="194.1" y="69.5">GPIO10</text>
<text x="239" y="66.9">NC</text>
<text x="239" y="69.5">NC</text>
<text x="51.4" y="74.5">GND</text>
<text x="138.8" y="75.9">R1</text>
<text x="194.1" y="72">GPIO4/ADC1_CH4</text>
<text x="194.1" y="74.5">GPIO5/ADC2_CH0</text>
<text x="194.1" y="77.1">GPIO6</text>
<text x="239" y="72">NC</text>
<text x="239" y="74.5">NC</text>
<text x="239" y="77.1">NC</text>
<text x="138.9" y="78.2">1k</text>
<text x="140.6" y="83.5">LED1</text>
<text x="162.8" y="80.9">TestPoint</text>
<text x="165.3" y="78.4">TP1</text>
<text x="194.1" y="79.6">GPIO7</text>
<text x="194.1" y="82.2">GPIO8</text>
<text x="239" y="79.6">NC</text>
<text x="239" y="82.2">NC</text>
<text x="140.4" y="85.8">LED</text>
<text x="194.1" y="84.7">GPIO9</text>
<text x="194.1" y="87.2">GPIO18/USB_D-</text>
<text x="194.1" y="89.8">GPIO19/USB_D+</text>
<text x="239" y="84.7">NC</text>
<text x="239" y="87.2">NC</text>
<text x="135.3" y="94.2">GND</text>
<text x="194.1" y="94.9">GPIO20/U0RXD</text>
<text x="237.6" y="92.3">GND</text>
<text x="237.6" y="94.9">GND</text>
<text x="157.9" y="96.1">+3V3</text>
<text x="194.1" y="97.4">GPIO21/U0TXD</text>
<text x="237.6" y="97.4">GND</text>
<text x="237.6" y="99.9">GND</text>
<text x="162.5" y="106.4">C4</text>
<text x="175.2" y="106.4">C5</text>
<text x="194.1" y="102.5">3V3</text>
<text x="237.6" y="102.5">GND</text>
<text x="162.7" y="108.7">10uF</text>
<text x="175.5" y="108.7">100nF</text>
<text x="245.8" y="109.4">GND</text>
<text x="46.8" y="117.7">J2</text>
<text x="56.7" y="118.4">+3V3</text>
<text x="158.1" y="117.7">GND</text>
<text x="170.8" y="117.7">GND</text>
<text x="45.5" y="120.3">UEXT</text>
<text x="47.9" y="125.3">3V3</text>
<text x="47.5" y="130.4">TXD</text>
<text x="92.4" y="129.4">+5V</text>
<text x="113.2" y="130.4">U1</text>
<text x="130.4" y="128.6">+3V3</text>
<text x="47.3" y="133">RXD</text>
<text x="107.7" y="135.5">IN</text>
<text x="117.2" y="135.5">OUT</text>
<text x="47.3" y="140.6">SDA</text>
<text x="47.5" y="138">SCL</text>
<text x="94.8" y="138.7">C1</text>
<text x="95" y="142.5">2.2u</text>
<text x="107.7" y="140.6">EN</text>
<text x="118.4" y="140.6">BP</text>
<text x="132.9" y="138.7">C2</text>
<text x="133.1" y="142.5">2.2u</text>
<text x="46.5" y="145.7">MISO</text>
<text x="46.5" y="148.2">MOSI</text>
<text x="107.7" y="145.7">GND</text>
<text x="43.8" y="154.2" transform="rotate(-90 43.8 154.2)">GND</text>
<text x="46.4" y="153.3">SSEL</text>
<text x="47.3" y="150.7">SCK</text>
<text x="92" y="153.3">GND</text>
<text x="99.6" y="153.3">GND</text>
<text x="109.6" y="150.7">AP2210-3.3</text>
<text x="130.1" y="153.3">GND</text>
<text x="41.3" y="165.3">GND</text>
<text x="97.1" y="180.7">LOGO1</text>
<text x="97.6" y="183">LibreSolar_Logo</text>
<text x="134.6" y="180.7">LOGO2</text>
<text x="135.5" y="183">Logo_Open_Hardware_Small</text>
</g>
<g font-size="1.8" fill="#a90000">
<text x="59.2" y="45.7">1</text>
<text x="59.2" y="53.3">2</text>
<text x="59.2" y="50.8">3</text>
<text x="84.6" y="50.8">4</text>
<text x="84.6" y="53.3">5</text>
<text x="92.2" y="53.3">2</text>
<text x="92.2" y="50.8">3</text>
<text x="191.3" y="53.3">8</text>
<text x="243.3" y="53.3">4</text>
<text x="59.2" y="55.9">4</text>
<text x="84.6" y="55.9">6</text>
<text x="92.2" y="55.9">1</text>
<text x="191.3" y="58.4">5</text>
<text x="243.3" y="55.9">7</text>
<text x="243.3" y="58.4">9</text>
<text x="50.5" y="60.4" transform="rotate(-90 50.5 60.4)">6</text>
<text x="53.1" y="60.4" transform="rotate(-90 53.1 60.4)">5</text>
<text x="190.8" y="63.5">12</text>
<text x="191.3" y="61">6</text>
<text x="242.9" y="61">10</text>
<text x="242.9" y="63.5">15</text>
<text x="190.8" y="66">13</text>
<text x="190.8" y="68.6">16</text>
<text x="190.8" y="71.1">18</text>
<text x="242.9" y="66">17</text>
<text x="242.9" y="68.6">24</text>
<text x="242.9" y="71.1">25</text>
<text x="190.8" y="73.7">19</text>
<text x="190.8" y="76.2">20</text>
<text x="242.9" y="73.7">28</text>
<text x="242.9" y="76.2">29</text>
<text x="190.8" y="78.7">21</text>
<text x="190.8" y="81.3">22</text>
<text x="190.8" y="83.8">23</text>
<text x="242.9" y="78.7">32</text>
<text x="242.9" y="81.3">33</text>
<text x="242.9" y="83.8">34</text>
<text x="190.8" y="86.4">26</text>
<text x="190.8" y="88.9">27</text>
<text x="242.9" y="86.4">35</text>
<text x="190.8" y="94">30</text>
<text x="243.3" y="91.4">1</text>
<text x="243.3" y="94">2</text>
<text x="190.8" y="96.5">31</text>
<text x="191.3" y="101.6">3</text>
<text x="242.9" y="96.5">11</text>
<text x="242.9" y="99.1">14</text>
<text x="242.9" y="101.6">36</text>
<text x="53.5" y="124.5">1</text>
<text x="53.5" y="129.5">3</text>
<text x="53.5" y="132.1">4</text>
<text x="53.5" y="137.2">5</text>
<text x="104.9" y="134.6">1</text>
<text x="122.7" y="134.6">5</text>
<text x="53.5" y="139.7">6</text>
<text x="104.9" y="139.7">3</text>
<text x="122.7" y="139.7">4</text>
<text x="53.5" y="144.8">7</text>
<text x="53.5" y="147.3">8</text>
<text x="53.5" y="149.9">9</text>
<text x="104.9" y="144.8">2</text>
<text x="53" y="152.4">10</text>
<text x="42.9" y="157" transform="rotate(-90 42.9 157)">2</text>
</g>
<g font-size="1.8" fill="#0f0f0f">
<text x="109.8" y="50.8">USB_D+</text>
<text x="162.6" y="53.3">~{RESET}</text>
<text x="110.3" y="55.9">USB_D-</text>
<text x="175.3" y="63.5">LED1</text>
<text x="136.9" y="70.8" transform="rotate(-90 136.9 70.8)">LED1</text>
<text x="175.3" y="88.9">USB_D+</text>
<text x="175.3" y="86.3">USB_D-</text>
<text x="175.3" y="94">UEXT_TX</text>
<text x="175.3" y="96.5">UEXT_RX</text>
<text x="60.6" y="129.5">UEXT_TX</text>
<text x="60.4" y="132.1">UEXT_RX</text>
</g>
</svg>
